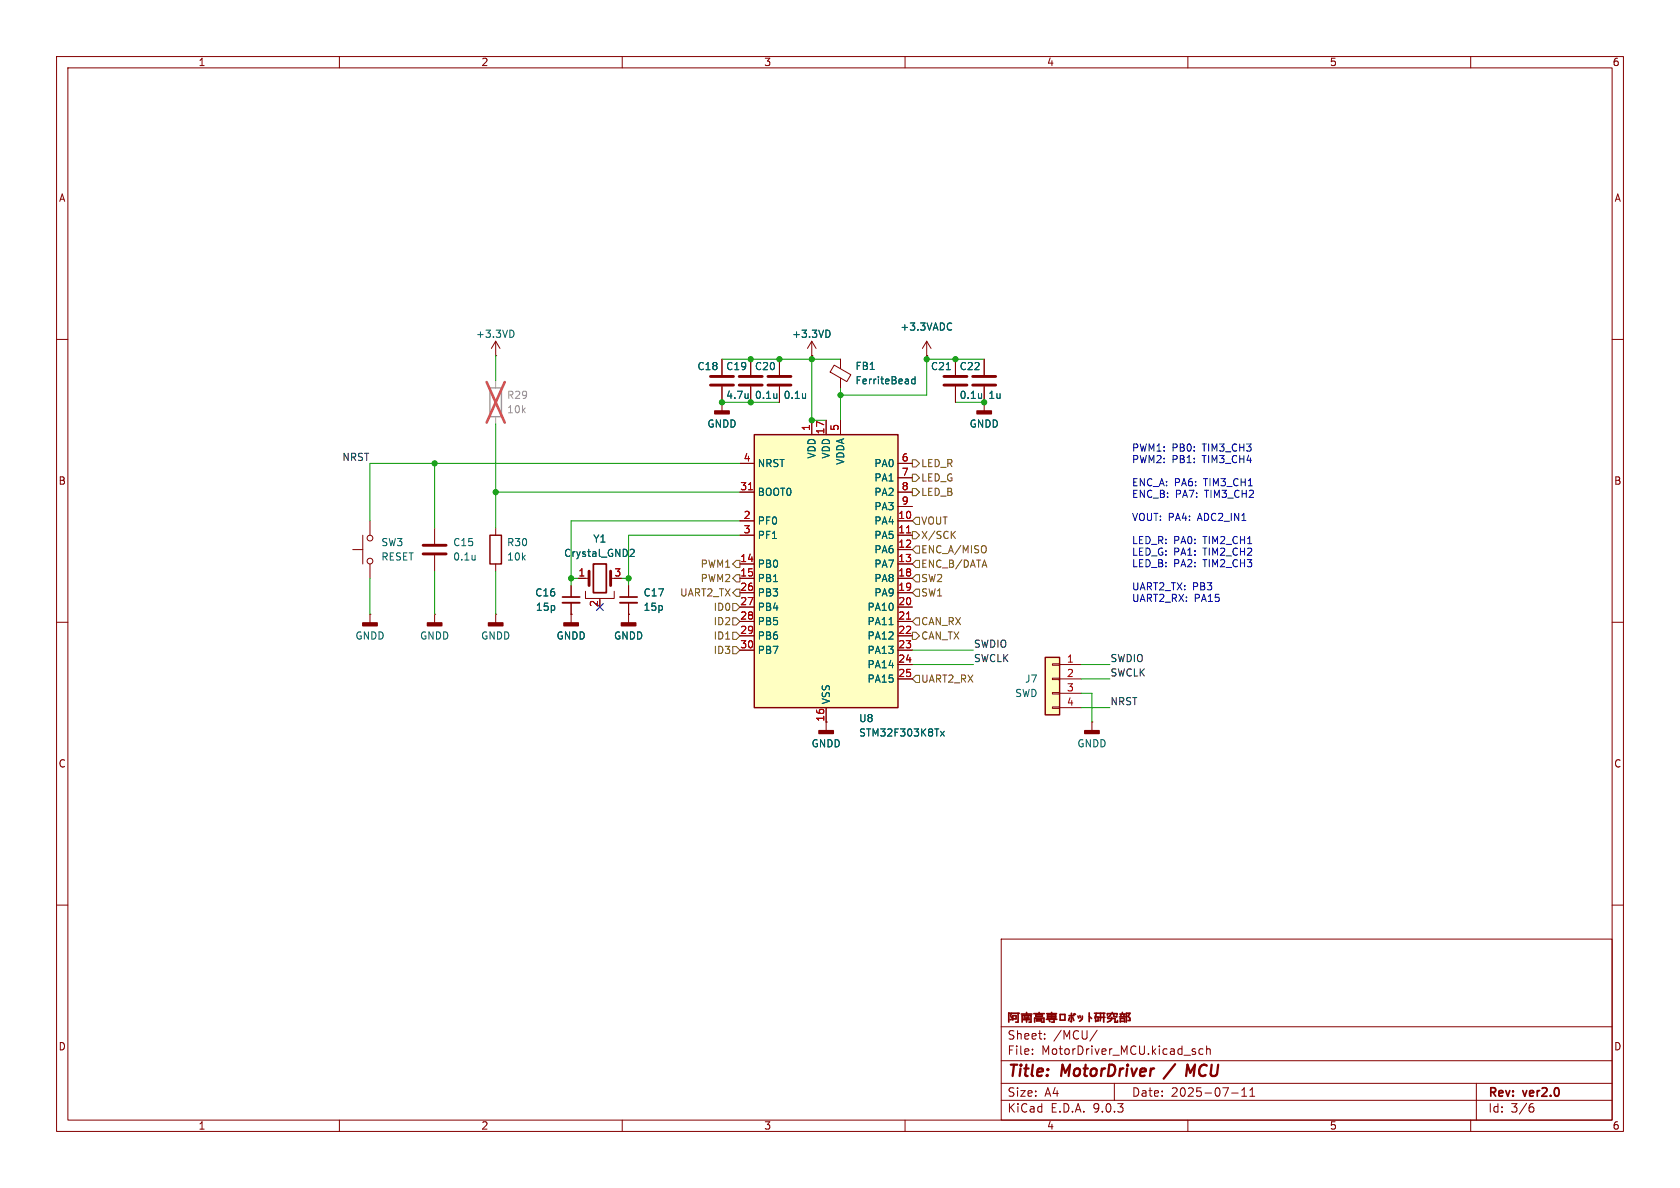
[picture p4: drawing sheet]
<svg xmlns="http://www.w3.org/2000/svg" width="297mm" height="210mm" viewBox="0 0 297 210" stroke-linecap="round" stroke-linejoin="round" font-family="sans-serif">
<g fill="none" stroke="#840000" stroke-width=".18">
<path d="M10 10h277v190h-277zM12 12h273v186h-273zM60 10v2M110 10v2M160 10v2M210 10v2M260 10v2M10 60h2M285 60h2M10 110h2M285 110h2M10 160h2"/>
<path d="M177 166h108v32h-108zM285 160h2M60 198v2M110 198v2M160 198v2M177 194.5h108M177 191.5h108M177 187.5h108M177 181.5h108M182.5 186.3v.1M182.5 185.5v.1M184.7 183.6v.1"/>
<path d="M184.7 182.8v.1M194 182.1l-1.3 2M197 191.5v3M210 198v2M211.3 186v.3M212.7 185.5l-.5-.1-.2 .3v.4l.1 .2h.6M213.3 185.5l.2-.1 .4 .1 .1 .9M213.3 184.9v1.5M217.7 193.2h1.2M219.5 193.8h.9M219.5 192.7l.5-.4v1.5M221 193.8h.8"/>
<path d="M221 192.7l.4-.4v1.5M260 198v2M261 191.5v6.5M270.6 195.7h.4l.2 .3-.1 .5-.5 .1M271 195.1l-.4 .1"/>
</g>
<path d="M207.8 188.1l-2.1 2.6M211.3 188.2l-.9 1.4-.5-1.4-.2 2" fill="none" stroke="#840000" stroke-width=".4"/>
<g fill="none" stroke="#840000" stroke-width=".3">
<path d="M178.3 179v1.7M178.3 179.1h.5l-.2 .4M178.7 179.6l.1 .4M179 179.1h1.2M180 179.1v1.6h-.4M180.6 179.3h1.8M181 180h1M181.1 179.7l.1 .1M181.5 179v.5M181.5 180v.7M181.8 179.7l-.1 .3M182.8 179.2h1.8"/>
<path d="M183.1 179.4h1.2v.3h-1.2zM183.7 179v.2M185.1 179.2h1.7M185.2 179.4h1.4v.6h-1.4zM185.2 179.7h1.4M185.9 179v1M186.3 180v.7h-.4M187.4 179.3h.9v1h-.9zM189 179.5h.8M189.1 179.8l-.2 .6M189.4 179.1v1.5l-.2-.1M189.6 179.8l.2 .6"/>
<path d="M189.8 179.3l.1 .1M190 179.2l.1 .1M190.6 179.6l.1 .4M190.9 179.5l.1 .4M191.3 179.6a.77 .77 0 0 1-.5 .9M192.6 179.7l.4 .3M192.6 179v1.6M193.5 179.1h.7M193.6 179.8h.5v.7h-.4M193.7 179.5v1.1M193.8 179.1l-.2 .9M194.3 179.8h1"/>
<path d="M194.3 179.1h1M194.6 179.1l-.1 1.4M195.1 179.1v1.6M196.4 179.2l-.3 .5-.3 .1M196.6 179.8l-.1 .5-.7 .4M196.6 179v.2M196.9 179.2v.5l.5 .1v-.2M197.5 179.4v-.2h-1.7v.3M197.9 179.8h1.1M198 179.3h.9M198.1 179.4l.1 .2M198.4 179v.3"/>
<path d="M198.8 179.3l-.2 .4M178.6 180.3h.2M179.1 180.1h.5v-.6h-.5v.8M180.7 180.7v-1.2h1.6v1.2h-.4M180.9 180.3h1.2M182.9 180.7v-.7h1.7v.7h-.5M183.3 180.2h.8v.3h-.8zM185 180.2h1.8M185.5 180.4l.1 .2M195.8 180h1.3v.7M197.6 180.4v.3h-.5M198.1 180.7v-.7h.7v.7"/>
<path d="M198.1 180.5h.7M199.4 180.4h.4l-.1-.5-.3-.2 .4-.6h-.7v1.6"/>
</g>
<path d="M184.8 116.2h2.5v10.2h-2.5z" fill="#ffffc2"/>
<path d="M184.8 116.2h2.5v10.2h-2.5z" fill="none" stroke="#840000" stroke-width=".25"/>
<g fill="none" stroke="#840000" stroke-width=".18">
<path d="M87.6 62.9h.1M87.6 60.3l-.7 1.3M87.6 60.3l.8 1.3M87.6 60.3v2.6M127.6 63.5v2.8M127.6 68.3v2.8M143.5 62.9h.1M143.5 60.3l-.8 1.3M143.5 60.3l.8 1.3M143.5 60.3v2.6M186.1 117.3h1.2v.3h-1.2zM186.1 119.9h1.2v.2h-1.2z"/>
<path d="M187.3 117.5h3.8M146 127.6v1.6M186.1 122.4h1.2v.3h-1.2zM186.1 125h1.2v.2h-1.2zM187.3 120h3.8M187.3 122.6h3.8M187.3 125.1h3.8"/>
</g>
<path d="M144.8 129.2h2.5v.5h-2.5z" fill="#840000" stroke="#840000" stroke-width=".25"/>
<path d="M125.6 66.5h4.1M125.6 68.1h4.1" fill="none" stroke="#840000" stroke-width=".51"/>
<path d="M90.4 58.4a.68 .68 0 0 1 .5 .6 .68 .68 0 0 1-.5 .6M146.3 58.4a.68 .68 0 0 1 .5 .6 .68 .68 0 0 1-.5 .6M132.3 69.6v.8M132.3 70.3l-.1 .1" fill="none" stroke="#006464" stroke-width=".18"/>
<path d="M86.6 68.6h2v5.1h-2z" fill="none" stroke="#a1a1a1" stroke-width=".25"/>
<path d="M87.6 67.3v1.3M87.6 73.7v1.2" fill="none" stroke="#a1a1a1" stroke-width=".18"/>
<path d="M86 67.5l3.2 7.2M89.2 67.5l-3.2 7.2" fill="none" stroke="#e65255" stroke-width=".46"/>
<path d="M133.3 76.8h25.4v48.3h-25.4z" fill="#ffffc2"/>
<path d="M133.3 76.8h25.4v48.3h-25.4zM86.6 94.6h2v5.1h-2z" fill="none" stroke="#840000" stroke-width=".25"/>
<g fill="none" stroke="#840000" stroke-width=".18">
<path d="M127.6 71.1h.1M127.6 63.5v2.8M127.6 68.3v4.3M132.7 63.5v2.8M132.7 68.3v2.8M137.8 63.5v2.8M137.8 68.3v2.8M143.5 62.9h.1M143.5 74.3v2.5M146 74.3v2.5M147.5 64.5l2.9 1.7-.7 1.3-2.9-1.7zM148.6 63.5v1.7"/>
<path d="M148.6 66.8v1.8M148.6 74.3v2.5M163.8 62.9h.1M163.8 60.3l-.7 1.3M163.8 60.3l.8 1.3M163.8 60.3v2.6M168.9 63.5v2.8M168.9 68.3v2.8M174 71.1h.1M174 63.5v2.8M174 68.3v4.3M62.4 97.2h1.7"/>
<path d="M64.1 94.6v5.1M65.4 92.1v2.5M65.4 99.7v2.5M76.8 93.3v2.8M76.8 98.2v2.8M87.6 93.3v1.3M87.6 99.7v1.3M130.8 81.9h2.5M130.8 87h2.5M130.8 92.1h2.5M130.8 94.6h2.5M130.8 99.7h2.5"/>
<path d="M158.7 81.9h2.6M158.7 87h2.6M158.7 92.1h2.6M158.7 94.6h2.6M158.7 99.7h2.6M158.7 84.5h2.6M158.7 89.5h2.6M158.7 97.2h2.6M65.4 108.6h.1M65.4 108.6v1.5M76.8 108.6h.1M76.8 108.6v1.5"/>
<path d="M87.6 108.6h.1M87.6 108.6v1.5M101 108.6h.1M101 103.5v2M101 106.6v3.5M102.2 102.2h1.9M103.5 104.5v1.3h5.1v-1.3M106 105.8v.2M107.9 102.2h.7M111.1 108.6h.1M111.1 103.5v2M111.1 106.6v3.5"/>
<path d="M130.8 102.2h2.5M130.8 104.8h2.5M130.8 107.3h2.5M130.8 109.9h2.5M130.8 112.4h2.5M130.8 114.9h2.5M158.7 102.2h2.6M158.7 104.8h2.6M158.7 107.3h2.6M158.7 109.9h2.6M158.7 112.4h2.6M158.7 114.9h2.6"/>
<path d="M158.7 117.5h2.6M146 125.1v2.5M158.7 120h2.6M193 127.6h.1M193 127.6v1.6"/>
<circle cx="65.4" cy="95.1" r=".51"/>
<circle cx="65.4" cy="99.2" r=".51"/>
</g>
<path d="M132.3 86.6h.7M160.3 94.2h.7M160.3 109.4h.7" fill="none" stroke="#a90000" stroke-width=".18"/>
<g fill="none" stroke="#006464" stroke-width=".18">
<path d="M146.3 58.4a.68 .68 0 0 1 .5 .6 .68 .68 0 0 1-.5 .6M168 57.1l.2 .1M168.2 58.2l-.2 .2M132.3 69.6v.8M132.3 70.3l-.1 .1M137.3 69.6v.8M137.3 70.3v.1M142.4 69.6v.8M142.4 70.3v.1M161.8 66.6v1.3M161.8 67.1l-.4-.1-.2 .2 .1 .6h.5M167.3 65.3h.7"/>
<path d="M173.5 69.6v.8M173.5 70.3v.1M84 98.2v.8M84 98.9h-.1M111.5 97.2l.4-.1 .2 .4-.8 .9h.8M157.2 110.4h.7M166.3 129.3l.6 .8M166.9 129.3l-.6 .8"/>
</g>
<g fill="#840000" stroke="#840000" stroke-width=".25">
<path d="M99.7 110.1h2.5v.5h-2.5z"/>
<path d="M172.7 72.6h2.6v.6h-2.6z"/>
<path d="M109.9 110.1h2.5v.5h-2.5z"/>
<path d="M75.6 110.1h2.5v.5h-2.5z"/>
<path d="M86.4 110.1h2.5v.5h-2.5z"/>
<path d="M126.4 72.6h2.5v.6h-2.5z"/>
<path d="M64.1 110.1h2.6v.5h-2.6z"/>
<path d="M191.8 129.2h2.5v.5h-2.5z"/>
</g>
<path d="M130.7 66.5h4M130.7 68.1h4M135.8 66.5h4M135.8 68.1h4M166.9 66.5h4M166.9 68.1h4M172 66.5h4M172 68.1h4M74.8 96.4h4.1M74.8 97.9h4.1M104.1 101v2.5M107.9 101v2.5" fill="none" stroke="#840000" stroke-width=".51"/>
<path d="M104.9 99.7h2.3v5.1h-2.3zM99.4 105.5h3.1M109.6 105.5h3" fill="none" stroke="#840000" stroke-width=".3"/>
<path d="M99.4 106.6h3.1M109.6 106.6h3" fill="none" stroke="#840000" stroke-width=".33"/>
<g fill="none" stroke="#725600" stroke-width=".18">
<path d="M130.2 99.1h.6v1.2h-.6l-.7-.6zM161.3 86.4h.6l.7 .6-.7 .6h-.6zM161.3 83.8h.6l.7 .7-.7 .6h-.6zM161.3 81.3h.6l.7 .6-.7 .7h-.6zM161.3 94h.6l.7 .6-.7 .7h-.6zM161.9 96.5h.7v1.3h-.7l-.6-.6zM161.9 91.4h.7v1.3h-.7l-.6-.6zM161.9 99.1h.7v1.2h-.7l-.6-.6zM168.4 94.5l.5 .7M168.9 93.9l-.7 .8M174 99l.5 1.3M174.2 96.5a.9 .9 0 0 1 0 1.2"/>
<path d="M129.5 106.7h.7l.6 .6-.6 .7h-.7zM129.5 109.2h.7l.6 .7-.6 .6h-.7zM129.5 114.3h.7l.6 .6-.6 .7h-.7zM129.5 111.8h.7l.6 .6-.6 .6h-.7zM130.2 101.6h.6v1.3h-.6l-.7-.7zM130.2 104.1h.6v1.3h-.6l-.7-.6zM161.3 111.8h.6l.7 .6-.7 .6h-.6zM161.9 119.4h.7v1.3h-.7l-.6-.7zM161.9 109.2h.7v1.3h-.7l-.6-.6zM161.9 101.6h.7v1.3h-.7l-.6-.7zM161.9 104.1h.7v1.3h-.7l-.6-.6z"/>
</g>
<g fill="none" stroke="#009600" stroke-width=".18">
<path d="M87.6 62.9v4.4M87.6 74.9v18.4M127.6 71.1h10.2M127.6 63.5h21M143.5 62.9v11.4h2.5M148.6 68.6v5.7M163.8 63.5h10.2M163.8 62.9v7h-15.2M168.9 71.1h5.1M76.8 81.9v11.4M87.6 87h43.2M130.8 92.1h-29.8v11.4"/>
<path d="M130.8 94.6h-19.7v8.9M130.8 81.9h-65.4v10.2M65.4 102.2v6.4M76.8 101v7.6M87.6 101v7.6M101 102.2h1.2M109.9 102.2h1.2M161.3 114.9h10.8M161.3 117.5h10.8M191.1 117.5h5.1M191.1 125.1h5.1M191.1 122.6h1.9v5"/>
<path d="M191.1 120h5.1"/>
</g>
<path d="M105.4 106.7l1.3 1.2M106.7 106.7l-1.3 1.2" fill="none" stroke="#000084" stroke-width=".18"/>
<g fill="#009600" stroke="#009600" stroke-width=".18">
<circle cx="132.7" cy="63.5" r=".46"/>
<circle cx="127.6" cy="71.1" r=".46"/>
<circle cx="137.8" cy="63.5" r=".46"/>
<circle cx="111.1" cy="102.2" r=".46"/>
<circle cx="132.7" cy="71.1" r=".46"/>
<circle cx="174" cy="71.1" r=".46"/>
<circle cx="168.9" cy="63.5" r=".46"/>
<circle cx="148.6" cy="69.9" r=".46"/>
<circle cx="163.8" cy="63.5" r=".46"/>
<circle cx="143.5" cy="63.5" r=".46"/>
<circle cx="143.5" cy="74.3" r=".46"/>
<circle cx="87.6" cy="87" r=".46"/>
<circle cx="76.8" cy="81.9" r=".46"/>
<circle cx="101" cy="102.2" r=".46"/>
</g>
<g font-size="2.8" fill="#840000">
<text x="178" y="190.9">Title:</text>
<text x="187.7" y="190.9">MotorDriver</text>
<text x="211.4" y="190.9">MCU</text>
</g>
<g font-size="2.1" fill="#840000">
<text x="178" y="184">Sheet:</text>
<text x="186.2" y="184">/MCU/</text>
<text x="178" y="186.7">File:</text>
<text x="184.1" y="186.7">MotorDriver_MCU.kicad_sch</text>
<text x="178" y="196.9">KiCad</text>
<text x="178" y="194.1">Size:</text>
<text x="184.7" y="194.1">A4</text>
<text x="185.7" y="196.9">E.D.A.</text>
<text x="193.3" y="196.9">9.0.3</text>
<text x="200" y="194.1">Date:</text>
<text x="207" y="194.1">2025-07-11</text>
<text x="263" y="194.3">Rev:</text>
<text x="263" y="196.9">Id:</text>
<text x="267.1" y="196.9">3/6</text>
<text x="269.4" y="194.3">ver2.0</text>
</g>
<g font-size="1.8" fill="#840000">
<text x="35" y="11.9">1</text>
<text x="85" y="11.9">2</text>
<text x="135" y="11.9">3</text>
<text x="185" y="11.9">4</text>
<text x="235" y="11.9">5</text>
<text x="285" y="11.9">6</text>
<text x="10.3" y="35.9">A</text>
<text x="285.3" y="35.9">A</text>
<text x="10.3" y="85.9">B</text>
<text x="285.3" y="85.9">B</text>
<text x="145.8" y="127.7" transform="rotate(-90 145.8 127.7)">16</text>
<text x="10.3" y="135.9">C</text>
<text x="285.3" y="135.9">C</text>
<text x="10.3" y="185.9">D</text>
<text x="285.3" y="185.9">D</text>
<text x="35" y="199.9">1</text>
<text x="85" y="199.9">2</text>
<text x="135" y="199.9">3</text>
<text x="185" y="199.9">4</text>
<text x="235" y="199.9">5</text>
<text x="285" y="199.9">6</text>
</g>
<g font-size="1.8" fill="#006464">
<text x="84.1" y="59.9">+3.3VD</text>
<text x="139.9" y="59.9">+3.3VD</text>
<text x="159.1" y="58.6">+3.3VADC</text>
<text x="123.2" y="65.6">C18</text>
<text x="128.3" y="65.6">C19</text>
<text x="133.4" y="65.6">C20</text>
<text x="151.1" y="65.6">FB1</text>
<text x="164.5" y="65.6">C21</text>
<text x="169.6" y="65.6">C22</text>
<text x="128.3" y="70.7">4.7u</text>
<text x="133.4" y="70.7">0.1u</text>
<text x="138.4" y="70.7">0.1u</text>
<text x="151.1" y="68.1">FerriteBead</text>
<text x="169.6" y="70.7">0.1u</text>
<text x="174.6" y="70.7">1u</text>
<text x="125" y="75.8">GNDD</text>
<text x="171.3" y="75.8">GNDD</text>
<text x="133.9" y="82.8">NRST</text>
<text x="144.4" y="81.2" transform="rotate(-90 144.4 81.2)">VDD</text>
<text x="146.9" y="81.2" transform="rotate(-90 146.9 81.2)">VDD</text>
<text x="149.5" y="82.3" transform="rotate(-90 149.5 82.3)">VDDA</text>
<text x="154.5" y="82.8">PA0</text>
<text x="133.9" y="87.9">BOOT0</text>
<text x="154.5" y="85.3">PA1</text>
<text x="154.5" y="87.9">PA2</text>
<text x="133.9" y="92.9">PF0</text>
<text x="133.9" y="95.5">PF1</text>
<text x="154.5" y="90.4">PA3</text>
<text x="154.5" y="92.9">PA4</text>
<text x="154.5" y="95.5">PA5</text>
<text x="67.3" y="99.3">RESET</text>
<text x="67.3" y="96.7">SW3</text>
<text x="80" y="96.7">C15</text>
<text x="80" y="99.3">0.1u</text>
<text x="89.5" y="99.3">10k</text>
<text x="89.5" y="96.7">R30</text>
<text x="99.6" y="98.7">Crystal_GND2</text>
<text x="104.8" y="96.1">Y1</text>
<text x="133.9" y="100.6">PB0</text>
<text x="154.5" y="98">PA6</text>
<text x="154.5" y="100.6">PA7</text>
<text x="94.5" y="105.6">C16</text>
<text x="113.7" y="105.6">C17</text>
<text x="133.9" y="103.1">PB1</text>
<text x="133.9" y="105.6">PB3</text>
<text x="154.5" y="103.1">PA8</text>
<text x="154.5" y="105.6">PA9</text>
<text x="62.7" y="113.3">GNDD</text>
<text x="74.2" y="113.3">GNDD</text>
<text x="85" y="113.3">GNDD</text>
<text x="94.6" y="108.2">15p</text>
<text x="98.3" y="113.3">GNDD</text>
<text x="108.5" y="113.3">GNDD</text>
<text x="113.7" y="108.2">15p</text>
<text x="133.9" y="108.2">PB4</text>
<text x="133.9" y="110.7">PB5</text>
<text x="133.9" y="113.3">PB6</text>
<text x="153.3" y="108.2">PA10</text>
<text x="153.3" y="110.7">PA11</text>
<text x="153.3" y="113.3">PA12</text>
<text x="133.9" y="115.8">PB7</text>
<text x="153.3" y="115.8">PA13</text>
<text x="153.3" y="118.3">PA14</text>
<text x="146.9" y="124.6" transform="rotate(-90 146.9 124.6)">VSS</text>
<text x="153.3" y="120.9">PA15</text>
<text x="179.4" y="123.4">SWD</text>
<text x="181.1" y="120.9">J7</text>
<text x="151.8" y="127.9">U8</text>
<text x="151.8" y="130.4">STM32F303K8Tx</text>
<text x="143.4" y="132.3">GNDD</text>
<text x="190.4" y="132.3">GNDD</text>
</g>
<g font-size="1.8" fill="#989898">
<text x="89.5" y="70.7">R29</text>
<text x="89.5" y="73.3">10k</text>
</g>
<g font-size="1.8" fill="#a90000">
<text x="143.3" y="76.3" transform="rotate(-90 143.3 76.3)">1</text>
<text x="145.8" y="76.9" transform="rotate(-90 145.8 76.9)">17</text>
<text x="148.3" y="76.3" transform="rotate(-90 148.3 76.3)">5</text>
<text x="131.4" y="81.7">4</text>
<text x="159.3" y="81.7">6</text>
<text x="130.8" y="86.7">31</text>
<text x="159.3" y="84.2">7</text>
<text x="159.3" y="86.7">8</text>
<text x="159.3" y="89.3">9</text>
<text x="131.4" y="91.8">2</text>
<text x="131.4" y="94.4">3</text>
<text x="158.7" y="91.8">10</text>
<text x="158.7" y="94.4">11</text>
<text x="102.2" y="102">1</text>
<text x="108.5" y="102">3</text>
<text x="130.8" y="99.4">14</text>
<text x="130.8" y="102">15</text>
<text x="158.7" y="96.9">12</text>
<text x="158.7" y="99.4">13</text>
<text x="158.7" y="102">18</text>
<text x="105.8" y="107.4" transform="rotate(-90 105.8 107.4)">2</text>
<text x="130.8" y="104.5">26</text>
<text x="130.8" y="107.1">27</text>
<text x="158.7" y="104.5">19</text>
<text x="158.7" y="107.1">20</text>
<text x="130.8" y="109.6">28</text>
<text x="130.8" y="112.1">29</text>
<text x="158.7" y="109.6">21</text>
<text x="158.7" y="112.1">22</text>
<text x="130.8" y="114.7">30</text>
<text x="158.7" y="114.7">23</text>
<text x="158.7" y="117.2">24</text>
<text x="158.7" y="119.8">25</text>
<text x="188.5" y="117.2">1</text>
<text x="188.5" y="119.8">2</text>
<text x="188.5" y="122.3">3</text>
<text x="188.5" y="124.8">4</text>
</g>
<g font-size="1.8" fill="#0f0f0f">
<text x="60.4" y="81.6">NRST</text>
<text x="172.1" y="114.6">SWDIO</text>
<text x="172.1" y="117.1">SWCLK</text>
<text x="196.2" y="119.7">SWCLK</text>
<text x="196.2" y="117.1">SWDIO</text>
<text x="196.2" y="124.7">NRST</text>
</g>
<g font-size="1.8" fill="#725600">
<text x="162.8" y="82.8">LED_R</text>
<text x="162.8" y="87.9">LED_B</text>
<text x="162.8" y="85.3">LED_G</text>
<text x="162.8" y="95.5">X/SCK</text>
<text x="162.8" y="92.9">VOUT</text>
<text x="123.8" y="100.6">PWM1</text>
<text x="162.8" y="98">ENC_A/MISO</text>
<text x="162.8" y="100.6">ENC_B/DATA</text>
<text x="120.1" y="105.6">UART2_TX</text>
<text x="123.8" y="103.1">PWM2</text>
<text x="162.8" y="103.1">SW2</text>
<text x="162.8" y="105.6">SW1</text>
<text x="126.1" y="108.2">ID0</text>
<text x="126.1" y="110.7">ID2</text>
<text x="126.1" y="113.3">ID1</text>
<text x="162.8" y="110.7">CAN_RX</text>
<text x="162.8" y="113.3">CAN_TX</text>
<text x="126.1" y="115.8">ID3</text>
<text x="162.8" y="120.9">UART2_RX</text>
</g>
<g font-size="1.8" fill="#0000c2">
<text x="200" y="80">PWM1:</text>
<text x="200" y="82.1">PWM2:</text>
<text x="207.2" y="80">PB0:</text>
<text x="207.2" y="82.1">PB1:</text>
<text x="212.7" y="80">TIM3_CH3</text>
<text x="212.7" y="82.1">TIM3_CH4</text>
<text x="200" y="86.2">ENC_A: PA6:</text>
<text x="200" y="88.2">ENC_B:</text>
<text x="207.8" y="88.2">PA7:</text>
<text x="213" y="86.2">TIM3_CH1</text>
<text x="213.1" y="88.2">TIM3_CH2</text>
<text x="200" y="92.3">VOUT: PA4:</text>
<text x="211.9" y="92.3">ADC2_IN1</text>
<text x="200" y="96.4">LED_R:</text>
<text x="200" y="98.4">LED_G: PA1:</text>
<text x="200" y="100.5">LED_B:</text>
<text x="207.5" y="96.4">PA0:</text>
<text x="207.5" y="100.5">PA2:</text>
<text x="212.8" y="96.4">TIM2_CH1</text>
<text x="212.8" y="98.4">TIM2_CH2</text>
<text x="212.8" y="100.5">TIM2_CH3</text>
<text x="200" y="104.6">UART2_TX:</text>
<text x="200" y="106.6">UART2_RX:</text>
<text x="210.8" y="104.6">PB3</text>
<text x="211.1" y="106.6">PA15</text>
</g>
</svg>
